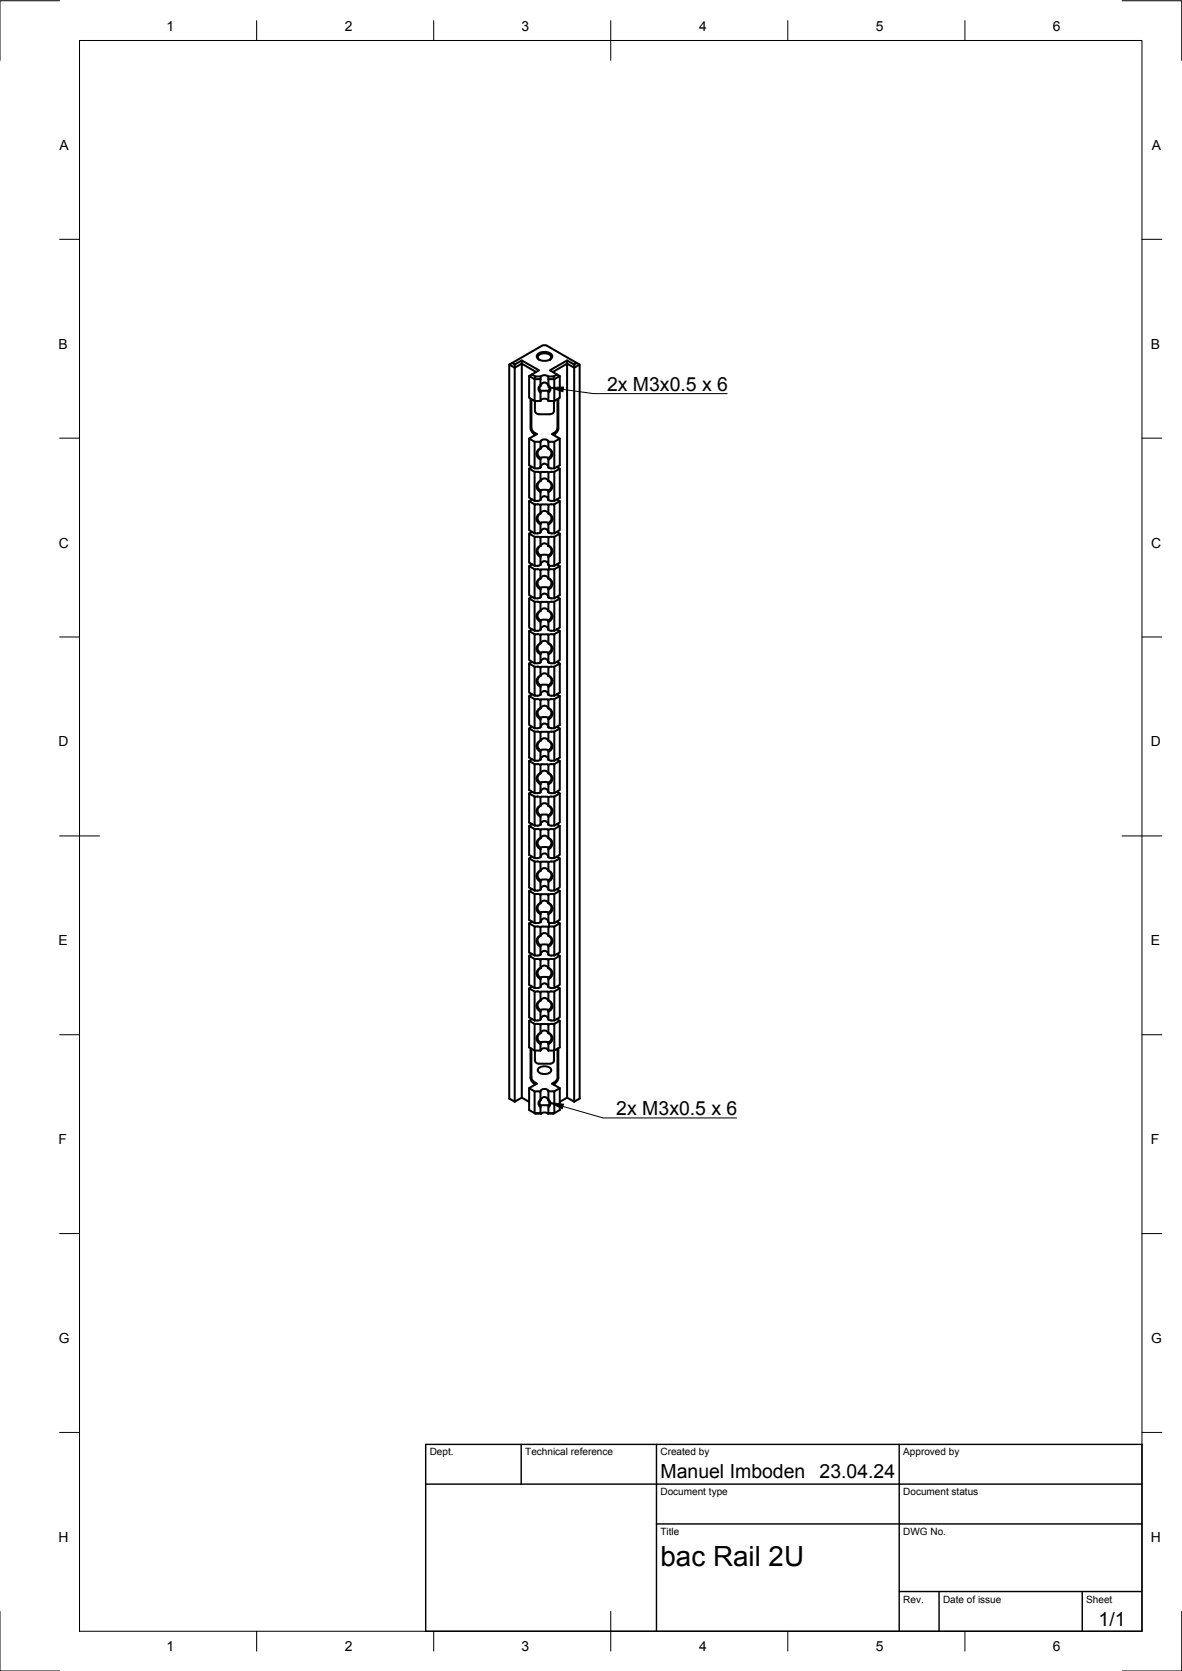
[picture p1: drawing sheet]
<svg xmlns="http://www.w3.org/2000/svg" width="297mm" height="420mm" viewBox="0 0 297 420" stroke-linecap="round" stroke-linejoin="round" font-family="sans-serif">
<!-- layer: Visible -->
<g fill="none" stroke="#000" stroke-width=".51">
<path d="M128 91.7v184.5l1.3 .8M128.7 91.3l-.7 .4 1.3 .8v-.8M131.1 90.6v.8l-1.8 1.1v184.5M133 94.6v5.4l1.3 .8v-5.5h1.5M133.7 94.1l-.7 .5 1.3 .7 .3-.6M134.7 93.5l-3.6-2.1v184.6M135.1 89.1a2.57 2.57 0 0 1 3.7 .3 1.59 1.59 0 0 1-2 1.3h-.5a1.12 1.12 0 0 1-1.1-.4 1.12 1.12 0 0 1-.1-1.2zM135.5 90.5a.83 .83 0 0 1-.3-1 .83 .83 0 0 1 .9-.6l.5-.1a1.52 1.52 0 0 1 1.9 1.1l-.4 .6M135.8 96.9v.1l.4-.6 .5-.2 .5 .1 .6 .7v-.1M135.8 95.3v1.6M135.8 98.7v2.1M135.8 95.3a1.01 1.01 0 0 1 1-1 1.01 1.01 0 0 1 1 1"/>
<path d="M135.8 96.8a1.1 1.1 0 0 0 0 1.9M135.9 97a.89 .89 0 0 0 0 1.3M136 94.7h-1.4l-.9-.6 1.7-1-4.3-2.5-1.8 1.1-.6-.4 7.4-4.3 .7-.2 .7 .2 7.4 4.3-.6 .4-1.8-1.1-4.3 2.5 1.8 1-.9 .6h-1.4M137.8 98.3h-1.9l-.1 .4M137.8 98.3v2.5M137.8 97a.89 .89 0 0 1 0 1.3M137.8 95.3v1.6M137.8 96.8a1.1 1.1 0 0 1 0 1.9M138.9 93.5l3.6-2.1v184.6M139.1 94.7l.2 .6h-1.5M140 94.1l.7 .5-1.4 .7v5.5h-1.5M140.7 94.6v5.4l-1.4 .8"/>
<path d="M142.5 90.6v.8l1.8 1.1v184.5M144.9 91.3l.8 .4-1.4 .8v-.8M145.7 91.7v184.5l-1.4 .8M133 117.8v7.4l1.3 .7M133 110.3v6.7l1.3 .8 1.1-.1 .4-.2M133.3 100.2v7.6l.5 .9 .8 .7M133.5 100.4v7.3l.4 .8 1 .7-1.9 1.1 1.3 .8h1.5M133.7 117.4l-.7 .4 1.3 .8M134.3 111.1v6.7M134.3 100.8h1.5M134.4 100.8l.1 2.5a.96 .96 0 0 0 .9 .9l2.8-.1a.93 .93 0 0 0 1-.8v-2.5M135.8 100.8a1.16 1.16 0 0 1 2 0"/>
<path d="M135.8 111.1a1.16 1.16 0 0 1 2 0M135.8 118.9l.3-.2h1.7v2.2M135.8 112.7l.5-.5 .6-.1 .6 .3 .3 .4M135.8 111.1v1.6M135.8 118.9v2M135.8 118.9l-.4-.2-1.1-.1v7.3h1.1l.4-.2M135.8 112.7a1.51 1.51 0 0 0-1 1.4 1.51 1.51 0 0 0 1 1.4M135.9 112.8a1.3 1.3 0 0 0-.8 1.2 1.3 1.3 0 0 0 .8 1.2M137.8 115.2l-.6-.2-1.4 .2v2.4l.3-.6 .6-.4 .7 .2 .4 .8M137.8 115.2v.3M137.8 112.8a1.3 1.3 0 0 1 .8 1.2 1.3 1.3 0 0 1-.8 1.2M137.8 112.7v.1"/>
<path d="M137.8 111.1v1.6M137.8 115.5v2.1M137.8 112.7a1.51 1.51 0 0 1 1 1.4 1.51 1.51 0 0 1-1 1.4M137.8 118.9l.5-.2 1-.1v7.3h-1l-.5-.2M139.3 118.6l1.4-.8v7.4l-1.4 .7M139.3 111.1v6.7M139.9 117.4l.8 .4M140.1 100.4v7.3l-.4 .8-1 .7 2 1.1-1.4 .8h-1.5M140.3 100.2v7.6l-.4 .9-.8 .7M140.7 110.3v6.7l-1.4 .8-1-.1-.5-.2M133 126v7.3l1.3 .8M133.7 125.6l-.7 .4 1.3 .8"/>
<path d="M133.7 133.8l-.7 .4M134.3 135l-1.3-.8v7.3l1.3 .8M135.8 137.2l.5-.5 .6-.1 .5 .2 .4 .5M135.8 129.1l.7-.6h.5l.5 .2 .3 .4M135.8 120.9l.7-.6h.5l.5 .2 .3 .5M135.8 135.2l.2-.2h1.8v2.2M135.8 127l.2-.2 1.8 .1v2.2M135.8 123.7v2M135.8 127v2.1M135.8 131.9v2M135.8 135.2v2M135.8 127l-.4-.2h-1.1v7.3h.8"/>
<path d="M135.8 135.2l-.4-.2h-1.1v7.3h.8M135.8 133.9l-.7 .2M135.8 137.2a1.51 1.51 0 0 0-1 1.4 1.51 1.51 0 0 0 1 1.4M135.8 129a1.51 1.51 0 0 0-1 1.4 1.51 1.51 0 0 0 1 1.5M135.8 120.9a1.51 1.51 0 0 0-1 1.4 1.51 1.51 0 0 0 1 1.4M135.9 137.3a1.3 1.3 0 0 0-.8 1.2 1.3 1.3 0 0 0 .8 1.2M135.9 129.1a1.3 1.3 0 0 0-.8 1.2 1.3 1.3 0 0 0 .8 1.2M135.9 121a1.3 1.3 0 0 0-.8 1.1 1.3 1.3 0 0 0 .8 1.2M137.8 139.7v.3M137.8 139.7l-.4-.2h-1.3l-.2 .1-.1 .4M137.8 131.5l-.5-.2h-1.1l-.3 .2-.1 .4M137.8 131.5v.4"/>
<path d="M137.8 123.3v.4M137.8 123.3l-.5-.2-1.2 .1-.2 .1-.1 .4M137.8 137.3a1.3 1.3 0 0 1 .8 1.2 1.3 1.3 0 0 1-.8 1.2M137.8 129.1a1.3 1.3 0 0 1 .8 1.2 1.3 1.3 0 0 1-.8 1.2M137.8 121a1.3 1.3 0 0 1 .8 1.1 1.3 1.3 0 0 1-.8 1.2M137.8 137.2v.1M137.8 129.1h.1M137.8 120.9v.1M137.8 131.9v2l-.3-.6-.6-.4-.6 .2-.5 .8M137.8 123.7v2l-.3-.6-.6-.3-.8 .3-.3 .6M137.8 137.2a1.51 1.51 0 0 1 1 1.4 1.51 1.51 0 0 1-1 1.4M137.8 129a1.51 1.51 0 0 1 1 1.4 1.51 1.51 0 0 1-1 1.5"/>
<path d="M137.8 120.9a1.51 1.51 0 0 1 1 1.4 1.51 1.51 0 0 1-1 1.4M137.8 135.2l.5-.2h1v7.3h-1.3v.8h1.3v7.4h-.8M137.8 127l.5-.2h1v7.3h-.8M137.8 133.9l.7 .2M139.3 135l1.4-.8v7.3l-1.4 .8M139.3 126.8l1.4-.8v7.3l-1.4 .8M139.9 133.8l.8 .4M139.9 125.6l.8 .4M133 150.5v7.3l1.3 .8M133 158.7v7.3l1.3 .8M133.7 150.1l-.7 .4 1.3 .8M133.7 158.2l-.7 .5 1.3 .8"/>
<path d="M133.7 141.9l-.7 .4M134.3 143.1l-1.3-.8v7.3l1.3 .9M135.8 153.5l.5-.4 .6-.1 .6 .2 .3 .4M135.8 145.4l.5-.5 .6-.1 .5 .2 .4 .5M135.8 159.7l.3-.2 1.7 .1v2.1M135.8 151.5l.3-.2 1.7 .1v2.1M135.8 143.4l.2-.2 1.8 .1v2.1M135.8 140v2M135.8 143.4v2M135.8 148.2v2M135.8 151.5v2M135.8 156.4v2"/>
<path d="M135.8 159.7v2M135.8 143.4l-.4-.2-1.1-.1v7.4h.8M135.8 151.5l-.4-.2h-1.1v7.3h1.1l.4-.2M135.8 159.7l-.4-.2h-1.1v7.3l1.1-.1 .4-.2M135.8 142l-.7 .3M135.8 150.2l-.7 .2M135.8 153.5a1.51 1.51 0 0 0-1 1.5 1.51 1.51 0 0 0 1 1.4M135.8 145.4a1.51 1.51 0 0 0-1 1.4 1.51 1.51 0 0 0 1 1.4M135.9 153.6a1.3 1.3 0 0 0-.8 1.2 1.3 1.3 0 0 0 .8 1.2M135.9 145.4a1.3 1.3 0 0 0-.8 1.2 1.3 1.3 0 0 0 .8 1.2M137.8 156v.4M137.8 156l-.6-.2-1.1 .1-.3 .1v.4"/>
<path d="M137.8 147.8l-.4-.1h-1.2l-.4 .1v.4M137.8 147.8v.4M137.8 153.6a1.3 1.3 0 0 1 .8 1.2 1.3 1.3 0 0 1-.8 1.2M137.8 145.4a1.3 1.3 0 0 1 .8 1.2 1.3 1.3 0 0 1-.8 1.2M137.8 153.5v.1M137.8 145.4v.1M137.8 156.4v2l-.2-.6-.7-.4-.7 .2-.4 .8M137.8 148.2v2l-.3-.6-.6-.4-.7 .3-.4 .7M137.8 140v2.1l-.3-.7-.5-.3-.8 .3-.4 .6M137.8 153.5a1.51 1.51 0 0 1 1 1.5 1.51 1.51 0 0 1-1 1.4M137.8 145.4a1.51 1.51 0 0 1 1 1.4 1.51 1.51 0 0 1-1 1.4M137.8 159.7l.5-.2h1v7.3l-1-.1-.5-.2"/>
<path d="M137.8 151.5l.5-.2h1v7.3h-1l-.5-.2M137.8 150.2l.7 .2M137.8 142l.2 .3M138 143.1l-.2 .2M139.3 159.5l1.4-.8v7.3l-1.4 .8M139.3 151.3l1.4-.8v7.3l-1.4 .8M139.3 143.1l1.4-.8v7.3l-1.4 .9M139.9 158.2l.8 .5M139.9 150.1l.8 .4M139.9 141.9l.8 .4M133.7 166.4l-.7 .4M133.7 174.6l-.7 .4"/>
<path d="M134.3 167.6l-1.3-.8v7.3l1.3 .8M134.3 175.8l-1.3-.8v7.3l1.3 .8M135.8 178l.5-.4 .6-.2 .5 .2 .4 .5M135.8 169.9l.5-.5 .7-.1 .5 .2 .3 .4M135.8 161.7l.7-.5 .5-.1 .5 .3 .3 .4M135.8 176l.2-.2 1.8 .1v2.1M135.8 167.9l.2-.2 1.8 .1v2.1M135.8 164.5v2.1M135.8 167.9v2M135.8 172.7v2M135.8 176v2M135.8 167.8l-.4-.2h-1.1v7.3h.8"/>
<path d="M135.8 176l-.4-.2h-1.1v7.3h.8M135.8 174.7l-.7 .2M135.8 178a1.51 1.51 0 0 0-1 1.4 1.51 1.51 0 0 0 1 1.5M135.8 169.8a1.51 1.51 0 0 0-1 1.5 1.51 1.51 0 0 0 1 1.4M135.8 161.7a1.51 1.51 0 0 0-1 1.4 1.51 1.51 0 0 0 1 1.4M135.9 178.1a1.3 1.3 0 0 0-.8 1.2 1.3 1.3 0 0 0 .8 1.2M135.9 169.9a1.3 1.3 0 0 0-.8 1.2 1.3 1.3 0 0 0 .8 1.2M135.9 161.8a1.3 1.3 0 0 0-.8 1.2 1.3 1.3 0 0 0 .8 1.2M137.8 172.3v.4M137.8 172.3l-.5-.2-1.1 .1-.3 .1-.1 .4M137.8 164.2l-.3-.2h-1.3l-.3 .1-.1 .4M137.8 164.2v.3"/>
<path d="M137.8 178.1a1.3 1.3 0 0 1 .8 1.2 1.3 1.3 0 0 1-.8 1.2M137.8 169.9a1.3 1.3 0 0 1 .8 1.2 1.3 1.3 0 0 1-.8 1.2M137.8 161.8a1.3 1.3 0 0 1 .8 1.2 1.3 1.3 0 0 1-.8 1.2M137.8 178v.1M137.8 169.9h.1M137.8 161.7v.1M137.8 172.7v2l-.3-.6-.5-.3-.7 .1-.5 .8M137.8 164.5v2.1l-.3-.7-.6-.3-.8 .3-.3 .7M137.8 178a1.51 1.51 0 0 1 1 1.4 1.51 1.51 0 0 1-1 1.5M137.8 169.8a1.51 1.51 0 0 1 1 1.5 1.51 1.51 0 0 1-1 1.4M137.8 161.7a1.51 1.51 0 0 1 1 1.4 1.51 1.51 0 0 1-1 1.4M137.8 176l.5-.2h1v7.3h-.8"/>
<path d="M137.8 167.8l.5-.2h1v7.3h-.8M137.8 174.7l.7 .2M139.3 175.8l1.4-.8v7.3l-1.4 .8M139.3 167.6l1.4-.8v7.3l-1.4 .8M139.9 174.6l.8 .4M139.9 166.4l.8 .4M133 183.2v7.3l1.3 .8h.8M133.7 182.7l-.7 .5 1.3 .8h1.1l.4 .2M133.7 199.1l-.7 .4M133.7 190.9l-.7 .4M134.3 192.1l-1.3-.8v7.3l1.3 .8M134.3 184v7.3"/>
<path d="M135.8 194.4l.5-.5 .6-.1 .6 .2 .3 .5M135.8 192.4l.3-.2h1.7v2.2M135.8 199.2l.3-.6 .6-.4 .8 .4 .3 .6M135.8 180.9v2M135.8 192.4v2M135.8 197.2v2M135.8 192.4l-.4-.2-1.1-.1v7.3h1.1l.4-.2M135.8 191l-.7 .3M135.8 182.9l-.7 .2M135.8 194.4a1.51 1.51 0 0 0-1 1.4 1.51 1.51 0 0 0 1 1.4M135.8 186.2a1.51 1.51 0 0 0-1 1.4 1.51 1.51 0 0 0 1 1.4M135.8 184.1h2v2.2l-.3-.5-.6-.2-.7 .2-.4 .5z"/>
<path d="M135.9 194.4a1.3 1.3 0 0 0-.8 1.2 1.3 1.3 0 0 0 .8 1.2M135.9 186.3a1.3 1.3 0 0 0-.8 1.2 1.3 1.3 0 0 0 .8 1.2M135.9 188.6l1.3-.1 .6 .2v2.4l-.2-.6-.7-.4-.7 .2-.4 .8zM137.8 196.8l-.6-.2-1.1 .1-.3 .1v.4M137.8 196.8v.4M137.8 180.5l-.4-.2h-1.3l-.2 .2-.1 .4M137.8 180.5v.4M137.8 194.4a1.3 1.3 0 0 1 .8 1.2 1.3 1.3 0 0 1-.8 1.2M137.8 186.3a1.3 1.3 0 0 1 .8 1.2 1.3 1.3 0 0 1-.8 1.2M137.8 194.4v.1M137.8 180.9v2l-.3-.6-.5-.4-.7 .2-.5 .8M137.8 197.2v2"/>
<path d="M137.8 194.4a1.51 1.51 0 0 1 1 1.4 1.51 1.51 0 0 1-1 1.4M137.8 186.2a1.51 1.51 0 0 1 1 1.4 1.51 1.51 0 0 1-1 1.4M137.8 192.4l.5-.2 1-.1v7.3h-1l-.5-.2M137.8 184.2l.5-.2h1v7.3M137.8 191l.7 .3M137.8 182.9l.7 .2M139.3 184l1.4-.8v7.3l-1.4 .8h-.8M139.9 190.9l.8 .4-1.4 .8M139.9 199.1l.8 .4-1.4 .8M139.9 182.7l.8 .5M140.7 191.3v7.3l-1.4 .8M140.7 199.5v7.3l-1.4 .8"/>
<path d="M133.7 215.4l-.7 .4M133.7 207.2l-.7 .5M134.3 216.6l-1.3-.8v7.3l1.3 .8M134.3 208.5l-1.3-.8v7.3l1.3 .8M134.3 200.3l-1.3-.8v7.3l1.3 .8M135.8 200.4h2v2.2l-.3-.4-.5-.2h-.5l-.7 .6zM135.8 216.9l.2-.2h1.8v2.2M135.8 216.9v2l.4-.4 .5-.2 .7 .2 .4 .4M135.8 207.4l.3-.6 .6-.4 .6 .2 .5 .8M135.8 215.5l.3-.6 .6-.3 .6 .1 .5 .8M135.8 205.4v2M135.8 213.5v2"/>
<path d="M135.8 216.8l-.4-.2h-1.1v7.3h.8M135.8 208.7l-.4-.2h-1.1v7.3h.8l.7-.3M135.8 200.5l-.4-.2h-1.1v7.3h1.1l.4-.2M135.8 202.5a1.51 1.51 0 0 0-1 1.4 1.51 1.51 0 0 0 1 1.5M135.8 210.7a1.51 1.51 0 0 0-1 1.4 1.51 1.51 0 0 0 1 1.4M135.8 218.9a1.51 1.51 0 0 0-1 1.4 1.51 1.51 0 0 0 1 1.4M135.9 202.6a1.3 1.3 0 0 0-.8 1.2 1.3 1.3 0 0 0 .8 1.2M135.9 210.8a1.3 1.3 0 0 0-.8 1.2 1.3 1.3 0 0 0 .8 1.1M135.9 218.9a1.3 1.3 0 0 0-.8 1.2 1.3 1.3 0 0 0 .8 1.2M135.9 208.5h1.9v2.3l-.4-.5-.6-.2-.5 .2-.5 .5zM137.8 205v.4M137.8 205l-.5-.2h-1.1l-.3 .2-.1 .4"/>
<path d="M137.8 213.2l-.5-.2h-1.2l-.2 .1-.1 .4M137.8 213.2v.3M137.8 202.6a1.3 1.3 0 0 1 .8 1.2 1.3 1.3 0 0 1-.8 1.2M137.8 210.8a1.3 1.3 0 0 1 .8 1.2 1.3 1.3 0 0 1-.8 1.1M137.8 218.9a1.3 1.3 0 0 1 .8 1.2 1.3 1.3 0 0 1-.8 1.2M137.8 205.4v2M137.8 213.5v2M137.8 202.5a1.51 1.51 0 0 1 1 1.4 1.51 1.51 0 0 1-1 1.5M137.8 210.7a1.51 1.51 0 0 1 1 1.4 1.51 1.51 0 0 1-1 1.4M137.8 218.9a1.51 1.51 0 0 1 1 1.4 1.51 1.51 0 0 1-1 1.4M137.8 200.5l.5-.2h1v7.3h-1l-.5-.2M137.8 208.7l.5-.2h1v7.3l-1.5-.3"/>
<path d="M137.8 216.8l.5-.2h1v7.3h-.8M139.9 207.2l.8 .5v7.3l-1.4 .8M139.9 215.4l.8 .4v7.3l-1.4 .8M140.7 207.7l-1.4 .8M140.7 215.8l-1.4 .8M133.7 239.9l-.7 .4M133.7 231.7l-.7 .5M133.7 223.6l-.7 .4M134.3 233l-1.3-.8v7.3l1.3 .8M134.3 224.8l-1.3-.8v7.3l1.3 .8M135.8 227l.5-.4 .6-.2 .6 .3 .3 .4M135.8 235.2l.5-.5 .6-.1 .6 .2 .3 .5"/>
<path d="M135.8 223.7l.4-.7 .6-.3 .7 .3 .3 .7M135.8 225l.2-.2 1.8 .1v2.1M135.8 233.2l.3-.2 1.7 .1v2.1M135.8 231.9l.3-.6 .7-.4 .6 .2 .4 .8M135.8 221.7v2M135.8 225v2M135.8 229.9v2M135.8 233.2v2M135.8 238v2.1M135.8 233.2l-.4-.2h-1.1v7.3l1.1-.1 .4-.2M135.8 225l-.4-.2h-1.1v7.3h1.1l.4-.2M135.8 223.7l-.7 .2"/>
<path d="M135.8 227a1.51 1.51 0 0 0-1 1.4 1.51 1.51 0 0 0 1 1.5M135.8 235.2a1.51 1.51 0 0 0-1 1.4 1.51 1.51 0 0 0 1 1.4M135.9 227.1a1.3 1.3 0 0 0-.8 1.2 1.3 1.3 0 0 0 .8 1.2M135.9 235.3a1.3 1.3 0 0 0-.8 1.2 1.3 1.3 0 0 0 .8 1.2M137.8 221.3v.4M137.8 221.3l-.4-.2-1.3 .1-.3 .1v.4M137.8 229.5l-.4-.2h-1.2l-.4 .2v.4M137.8 229.5v.4M137.8 237.7v.3M137.8 237.7l-.5-.2h-1.2l-.2 .1-.1 .4M137.8 227.1a1.3 1.3 0 0 1 .8 1.2 1.3 1.3 0 0 1-.8 1.2M137.8 235.3a1.3 1.3 0 0 1 .8 1.2 1.3 1.3 0 0 1-.8 1.2"/>
<path d="M137.8 227v.1M137.8 235.2v.1M137.8 221.7v2M137.8 229.9v2M137.8 238v2.1M137.8 227a1.51 1.51 0 0 1 1 1.4 1.51 1.51 0 0 1-1 1.5M137.8 235.2a1.51 1.51 0 0 1 1 1.4 1.51 1.51 0 0 1-1 1.4M137.8 225l.5-.2h1v7.3h-1.3v.9h1.3v7.3l-1-.1-.5-.2M137.8 223.7l.7 .2M137.8 231.9l.2 .2M138 233l-.2 .2M139.9 223.6l.8 .4-1.4 .8"/>
<path d="M139.9 231.7l.8 .5-1.4 .8M139.9 239.9l.8 .4v7.3l-1.4 .8M140.7 224v7.3l-1.4 .8M140.7 232.2v7.3l-1.4 .8M133 256.7v6.7l1.3 .8h1.5v-1.7M133.7 256.2l-.7 .5 1.3 .8h1.1l.4 .2M133.7 248.1l-.7 .4M134.3 249.3l-1.3-.8v7.3l1.3 .8M134.3 241.1l-1.3-.8v7.3l1.3 .8M134.3 257.5v6.7M135.8 241.3v2.1l.7-.6h.5l.5 .2 .3 .4M135.8 241.3l.2-.1 1.8 .1v2.1"/>
<path d="M135.8 240.1l.3-.7 .6-.3 .8 .3 .3 .7M135.8 254.4v2l.3-.6 .6-.4 .6 .2 .5 .8v-2M135.8 249.5l-.4-.2h-1.1v7.3h.8l.7-.2M135.8 241.3l-.4-.2h-1.1v7.3h.8l.7-.2M135.8 243.3a1.51 1.51 0 0 0-1 1.5 1.51 1.51 0 0 0 1 1.4M135.8 251.5a1.51 1.51 0 0 0-1 1.4 1.51 1.51 0 0 0 1 1.5M135.8 259.7a1.51 1.51 0 0 0-1 1.4 1.51 1.51 0 0 0 1 1.4M135.8 257.6h2v2.2l-.4-.5-.5-.2-.7 .2-.4 .5zM135.9 243.4a1.3 1.3 0 0 0-.8 1.2 1.3 1.3 0 0 0 .8 1.2M135.9 251.6a1.3 1.3 0 0 0-.8 1.2 1.3 1.3 0 0 0 .8 1.2M135.9 259.8a1.3 1.3 0 0 0-.8 1.2 1.3 1.3 0 0 0 .8 1.1M135.9 245.8l.4-.2 1.5 .2v2.4l-.3-.6-.6-.4-.6 .2-.5 .8z"/>
<path d="M135.9 249.4h1.9v2.2l-.4-.5-.5-.2-.7 .2-.4 .5zM137.8 254v.4M137.8 254l-.5-.2h-1.2l-.2 .2-.1 .4M137.8 243.4a1.3 1.3 0 0 1 .8 1.2 1.3 1.3 0 0 1-.8 1.2M137.8 251.6a1.3 1.3 0 0 1 .8 1.2 1.3 1.3 0 0 1-.8 1.2M137.8 259.8a1.3 1.3 0 0 1 .8 1.2 1.3 1.3 0 0 1-.8 1.1M137.8 243.3a1.51 1.51 0 0 1 1 1.5 1.51 1.51 0 0 1-1 1.4M137.8 251.5a1.51 1.51 0 0 1 1 1.4 1.51 1.51 0 0 1-1 1.5M137.8 259.7a1.51 1.51 0 0 1 1 1.4 1.51 1.51 0 0 1-1 1.4M137.8 241.3l.5-.2h1v7.3l-1.5-.2M137.8 249.5l.5-.2h1v7.3l-1.5-.2M139.3 257.5v6.7"/>
<path d="M139.9 248.1l.8 .4-1.4 .8M139.9 256.2l.8 .5-1.4 .8h-1l-.5 .2M140.7 256.7v6.7l-1.4 .8h-1.5v-1.7M140.7 248.5v7.3l-1.4 .8M140.7 240.3l-1.4 .8M131.1 276l-1.8 1M131.1 276l1.9 1.1M133 273.6l1.3 .8v5.5h1.5M133.3 263.6v7.5l.5 1 .8 .6M133.5 263.7v7.3l.6 .9 .8 .6-1.9 1.1v5.5l1.6 .9h1.4M134.3 274.4h1.5v2.1M134.4 264.2l.1 2.4a.93 .93 0 0 0 1 .9h2.7a.93 .93 0 0 0 1-.9v-2.4"/>
<path d="M135.3 268.6a2.22 2.22 0 0 1 3.2 .3 1.47 1.47 0 0 1-1.9 1.2 1.3 1.3 0 0 1-1.5-1.2zM135.8 276.5l.4-.5 .6-.2 .6 .2 .4 .6M135.8 264.1a1.16 1.16 0 0 1 2 0M135.8 274.4a1.16 1.16 0 0 1 2 0M135.8 278.4v1.5M135.8 279.9l.2 .1M135.8 276.5a1.1 1.1 0 0 0 0 1.9M135.9 276.6a.89 .89 0 0 0 0 1.4M137.8 278l-1.8-.1-.2 .5M137.8 278v1.9M137.8 262.1v.4M137.8 262.1l-.4-.1h-1.2l-.4 .1v.4"/>
<path d="M137.8 276.6a.89 .89 0 0 1 0 1.4M137.8 276.5v.1M137.8 279.9h1.5l-1.6 .1M137.8 274.4h1.5v5.5l1.4-.8v-5.5l-1.4 .8M137.8 274.4v2.1M137.8 276.5a1.1 1.1 0 0 1 0 1.9M137.8 279.9l-.1 .1M140.1 263.7v7.3l-.5 .9-.9 .6 2 1.1M140.3 263.6v7.5l-.4 1-.8 .6M142.5 276l1.8 1M142.5 276l-1.8 1.1M136 280l.8-.3 .9 .3"/>
</g>
<!-- layer: BORDER -->
<g fill="none" stroke="#000" stroke-width=".25">
<path d="M15 .2h-15v15M20 10.2h267v400h-267zM64.5 5.2v5M109 5.2v5M153.5 5.2v10M198 5.2v5M242.5 5.2v5M282 .2h15v15M15 60.2h5M287 60.2h5M15 110.2h5M287 110.2h5"/>
<path d="M15 160.2h5M287 160.2h5M15 210.2h10M282 210.2h10M15 260.2h5M287 260.2h5M15 310.2h5M287 310.2h5M15 360.2h5M287 360.2h5M0 405.2v15h15M64.5 410.2v5"/>
<path d="M109 410.2v5M153.5 405.2v10M198 410.2v5M242.5 410.2v5M297 405.2v15h-15"/>
</g>
<!-- layer: TITLEBLOCK -->
<path d="M107 363.2h180v47h-180zM107 373.2h180M131 363.2v10M165 363.2v47M226 363.2v47M165 383.2h122M226 400.2h61M236 400.2v10M272 400.2v10" fill="none" stroke="#000" stroke-width=".36"/>
<!-- layer: Hole Notes -->
<path d="M138.1 97.4l3.5-.1-.1 1.2zM138.1 277.2l3.5 .4-.3 1.2z" fill="#000" stroke="#000" stroke-width=".25"/>
<path d="M141.5 97.9l7.7 1.1h33.6M141.5 278.2l10 2.9h33.6" fill="none" stroke="#000" stroke-width=".25"/>
<text font-size="7" x="166" y="393.7">bac Rail 2U</text>
<g font-size="4.9">
<text x="152.5" y="98.3">2x M3x0.5 x 6</text>
<text x="154.9" y="280.4">2x M3x0.5 x 6</text>
<text x="166" y="371.7">Manuel Imboden</text>
<text x="206" y="371.7">23.04.24</text>
<text x="276.1" y="408.8">1/1</text>
</g>
<g font-size="3.5">
<text x="41.9" y="7.7">1</text>
<text x="86.6" y="7.7">2</text>
<text x="131.1" y="7.7">3</text>
<text x="175.7" y="7.7">4</text>
<text x="220.1" y="7.7">5</text>
<text x="264.6" y="7.7">6</text>
<text x="15" y="37.7">A</text>
<text x="289.5" y="37.7">A</text>
<text x="14.7" y="87.7">B</text>
<text x="289.2" y="87.7">B</text>
<text x="14.8" y="137.7">C</text>
<text x="289.3" y="137.7">C</text>
<text x="14.7" y="187.7">D</text>
<text x="289.2" y="187.7">D</text>
<text x="14.7" y="237.7">E</text>
<text x="289.2" y="237.7">E</text>
<text x="14.7" y="287.7">F</text>
<text x="289.2" y="287.7">F</text>
<text x="14.8" y="337.7">G</text>
<text x="289.3" y="337.7">G</text>
<text x="14.7" y="387.7">H</text>
<text x="289.2" y="387.7">H</text>
<text x="41.9" y="415.2">1</text>
<text x="86.6" y="415.2">2</text>
<text x="131.1" y="415.2">3</text>
<text x="175.7" y="415.2">4</text>
<text x="220.1" y="415.2">5</text>
<text x="264.6" y="415.2">6</text>
</g>
<g font-size="2.5">
<text x="108" y="366">Dept.</text>
<text x="132" y="366">Technical reference</text>
<text x="166" y="366">Created by</text>
<text x="227" y="366">Approved by</text>
<text x="166" y="376">Document type</text>
<text x="227" y="376">Document status</text>
<text x="166" y="386">Title</text>
<text x="227" y="386">DWG No.</text>
<text x="227" y="403">Rev.</text>
<text x="237" y="403">Date of issue</text>
<text x="273" y="403">Sheet</text>
</g>
</svg>
